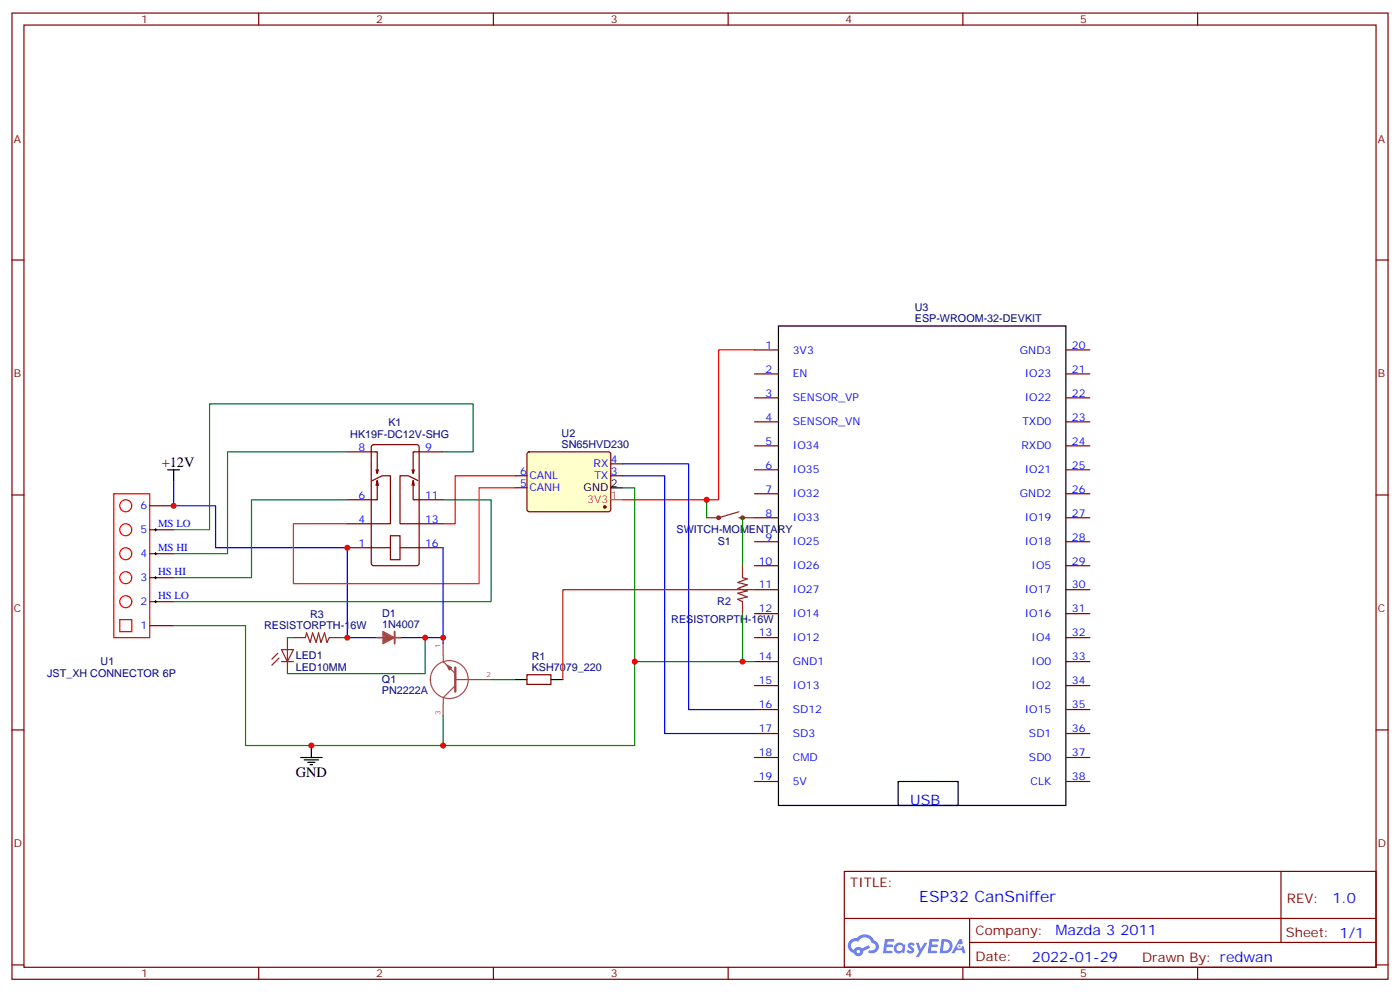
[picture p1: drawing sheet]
<svg xmlns="http://www.w3.org/2000/svg" width="412mm" height="292mm" viewBox="0 0 412 292" stroke-linecap="round" stroke-linejoin="round" font-family="sans-serif">
<g fill="none" stroke="#870000" stroke-width=".35">
<path d="M3.5 3.8h405.4v284.4h-405.4zM7.1 7.4h398.2v277.3h-398.2zM76.2 3.8v3.6M145.3 3.8v3.6M214.5 3.8v3.6M283.6 3.8v3.6M352.8 3.8v3.6M3.5 76.5h3.6M405.3 76.5h3.6M3.5 145.7h3.6M405.3 145.7h3.6M3.5 214.8h3.6"/>
<path d="M405.3 214.8h3.6M248.7 256.4h156.6v28.3h-156.6zM377.3 256.5v20.8M248.7 270.3h156.5M285.6 277.3h119.6M285.6 270.3v14.1M3.5 284h3.6M76.2 284.7v3.5M145.3 284.7v3.5M214.5 284.7v3.5M283.6 284.7v3.5M352.8 284.7v3.5"/>
<path d="M405.3 284h3.6"/>
</g>
<g fill="#5487ff">
<path d="M267.7 277.6a1.22 1.22 0 0 1 1.7 .3l-.4 .6a.47 .47 0 0 0-.3-.5 .47 .47 0 0 0-.5 .2l.1 .3a1.14 1.14 0 0 1 .8 1.7 1.14 1.14 0 0 1-1.9 0l-.2-.2 .5-.5 .7 .4a.29 .29 0 0 0 .3-.3 .29 .29 0 0 0-.2-.3 1.04 1.04 0 0 1-.6-1.7z"/>
<path d="M260.7 276.4h2.4l.3 .1-.2 .5-1.8 .1-.1 .9h1.5l.3 .3-.3 .4h-1.6l-.2 1.1h1.7l.2 .4-.2 .3h-2.6z"/>
<path d="M273.8 276.4h2.4l.3 .1-.1 .5-1.8 .1-.2 .9h1.6l.3 .3-.4 .4h-1.6l-.1 1.1h1.7l.2 .4-.2 .3h-2.6z"/>
<path d="M282.6 276.4h.7l.3 1.2-.6 .3a.69 .69 0 0 0-1 .3 .69 .69 0 0 0 .4 1 .69 .69 0 0 0 .9-.6l.5-.3 .6 2.2h-.8l-.2-.9h-1.8l-.5 .9h-.8z"/>
<path d="M269.8 277.4h.8l.6 1.9 1.1-1.9h.9l-2.6 4.2h-.8l.9-1.5z"/>
<path d="M277.4 276.4l-.6 4.1h1.3a2.11 2.11 0 0 0 2.5-2.1 2.11 2.11 0 0 0-2.5-2zM278.1 277.1a1.39 1.39 0 0 1 1.7 1.4 1.39 1.39 0 0 1-1.8 1.3h-.3z"/>
<path d="M263.7 278a1.54 1.54 0 0 0-.1 2.1 1.54 1.54 0 0 0 2.2 .2l.6 .2 .3-2.3-.2-.2-.4-.1a1.49 1.49 0 0 0-2.4 .1zM264 279a.94 .94 0 0 1 1.8 0 .94 .94 0 0 1-1.8 0z"/>
<path d="M250.4 276.7a2.18 2.18 0 0 0 1.1 3.8 1.44 1.44 0 0 0 1.6 .9 1.44 1.44 0 0 0 1.2-1.5l2-1-.5-.7-1.9 .9a1.47 1.47 0 0 0-2.4 .5 1.39 1.39 0 0 1-.7-2 1.39 1.39 0 0 1 2-.5 2.12 2.12 0 0 1 2.2-1.3 2.12 2.12 0 0 1 1.9 1.7 1.14 1.14 0 0 1 1.1 1.4 1.14 1.14 0 0 1-1.7 .8 .43 .43 0 0 0-.5 .3 .43 .43 0 0 0 .4 .5 1.98 1.98 0 0 0 2.5-1.2 1.98 1.98 0 0 0-1.2-2.5 3.1 3.1 0 0 0-5.3-.7l-.9 .1zM252.3 280a.55 .55 0 0 1 1.1 0 .55 .55 0 0 1-1.1 0z"/>
<circle cx="282.6" cy="278.5" r=".26"/>
</g>
<g fill="none" stroke="#870000" stroke-width=".35">
<path d="M102.3 133h8.8v6.3l-.3-1M109.6 131.1l.5-.3h12.7l.6 .5 .1 34.5-.5 .6-12.9 .1-.7-.5v-34.4zM111.5 138.3l-.4 1M121.4 138.3l.3 1M130.5 133h-8.8v6.3l.4-1M44.1 155.9h7.1M44.1 148.8h7.1M109.7 141.4l2.8-1.4h2.5v14.1h-12.7M110.8 142.8l.3-1.4v5.7h-8.8M111.1 141.4l.4 1.4M115 157.7h2.8v7h-2.8zM121.7 141.4l-.3 1.4"/>
<path d="M122.1 142.8l-.4-1.4v5.7h8.8M123.1 141.4l-2.8-1.4h-2.5v14.1h12.7M44.1 177.1h7.1M44.1 170h7.1M44.1 162.9h7.1M102.3 161.2h12.7M117.8 161.2h12.7M44.1 184.1h7.1"/>
</g>
<g fill="none" stroke="#f00" stroke-width=".35">
<path d="M33.5 145.3h10.6v42.3h-10.6zM35.3 182.4h3.5v3.5h-3.5z"/>
<circle cx="37" cy="155.9" r="1.76"/>
<circle cx="37" cy="148.8" r="1.76"/>
<circle cx="37" cy="177.1" r="1.76"/>
<circle cx="37" cy="162.9" r="1.76"/>
<circle cx="37" cy="170" r="1.76"/>
</g>
<path d="M49.4 138.3h3.5M51.2 138.3v3.5M91.7 219.4v3.5M88.5 222.9h6.4M89.6 223.6h4.2M90.7 224.3h2.1M91.4 225h.7" fill="none" stroke="#000" stroke-width=".35"/>
<path d="M102.3 133h-35.3v29.9h-15.8M130.5 133h8.8v-14.1h-77.6v37h-10.5M102.3 147.1h-28.2v22.9h-22.9M130.5 147.1h14.1v30h-93.4M51.2 184.1h21.1v35.3h58.2v-8.8" fill="none" stroke="#008700" stroke-width=".35"/>
<path d="M51.2 141.8v7h12.3v12.4h38.8v26.4h8.8" fill="none" stroke="#00f" stroke-width=".35"/>
<path d="M155.5 133.2l.4-.2h23.3l.5 .2 .2 .5v16.5l-.7 .4-23.5-.1-.5-.6v-16.2z" fill="#ffc" stroke="#870000" stroke-width=".35"/>
<path d="M179.9 147.1h3.5" fill="none" stroke="#c90" stroke-width=".35"/>
<path d="M179.9 143.5h3.5" fill="none" stroke="#000" stroke-width=".35"/>
<path d="M179.9 136.5h3.5M151.7 140h3.5M151.7 143.5h3.5M179.9 140h3.5" fill="none" stroke="#870000" stroke-width=".35"/>
<circle cx="178.2" cy="149.2" r=".35" fill="#630" stroke="#870000" stroke-width=".35"/>
<path d="M222.2 103h-10.5v44.1h-28.3M151.7 140h-17.6v14.1h-3.6M222.2 173.5h-56.4v26.5" fill="none" stroke="#f00" stroke-width=".35"/>
<path d="M151.7 143.5h-10.6v28.3h-54.7v-17.7h15.9" fill="none" stroke="#f30" stroke-width=".35"/>
<path d="M116.3 185.9v3.5" fill="none" stroke="#a64a4a" stroke-width=".56"/>
<g fill="none" stroke="#a64a4a" stroke-width=".35">
<path d="M111.1 187.6h3.5M112.8 185.9v.1M112.8 189.3v.1M114.7 187.6h3.5M130.5 189.4v3.5M130.6 192.9v1.8l3.5 3.5M134.1 200h10.5M130.5 207.1v3.5M134.1 201.8l-3.5 3.5v1.7"/>
<circle cx="132.3" cy="200" r="5.6"/>
</g>
<path d="M111.1 187.6h7M112.8 185.9l3.3 1.7-3.3 1.8M112.8 186v3.3M112.9 186.3l2.8 1.5-2.6 1.2v-2.5l2.1 1.4-1.9 .6 .1-1.6 1.2 1-.9 .2-.1-.7 .6 .5-.7 .3" fill="none" stroke="#a64a4a" stroke-width=".42"/>
<path d="M134.1 196.5v7" fill="none" stroke="#a64a4a" stroke-width=".71"/>
<path d="M131.6 195.8l1.5 .7-.8 .7z" fill="#a64a4a" stroke="#a64a4a" stroke-width=".35"/>
<path d="M183.4 136.5h19.4v72.3h19.4M183.4 140h12.4v75.9h26.4M130.5 161.2v26.4M118.2 187.6h12.3v1.8" fill="none" stroke="#00f" stroke-width=".35"/>
<path d="M229.3 95.9h84.7v141.1h-84.7zM151.7 200h3.5M162.3 200h3.5M264.6 230h17.6v7h-17.6z" fill="none" stroke="#000" stroke-width=".35"/>
<g fill="none" stroke="#870000" stroke-width=".35">
<path d="M222.2 103h7.1M222.2 110h7.1M222.2 117.1h7.1M314 103h7M314 110h7M314 117.1h7M222.2 124.1h7.1M222.2 131.2h7.1M222.2 138.3h7.1M314 124.1h7M314 131.2h7M314 138.3h7"/>
<path d="M222.2 145.3h7.1M222.2 152.4h7.1M222.2 159.4h7.1M314 145.3h7M314 152.4h7M314 159.4h7M222.2 166.5h7.1M222.2 173.5h7.1M314 166.5h7M314 173.5h7M155.2 198.6h7.1v2.8h-7.1zM222.2 180.6h7.1"/>
<path d="M222.2 187.6h7.1M222.2 194.7h7.1M314 180.6h7M314 187.6h7M314 194.7h7M222.2 201.8h7.1M222.2 208.8h7.1M222.2 215.9h7.1M314 201.8h7M314 208.8h7M314 215.9h7M222.2 222.9h7.1"/>
<path d="M222.2 230h7.1M314 222.9h7M314 230h7"/>
</g>
<path d="M183.4 143.5h3.6v51.2M208.1 147.1v5.3M218.7 152.4v14.1M84.7 187.6h1.7M100.5 187.6h1.8M125.2 187.6v10.6h-40.5M144.6 200h7.1M218.7 180.6v14.1M222.2 194.7h-35.2v24.7h-56.5" fill="none" stroke="#008700" stroke-width=".35"/>
<path d="M217.7 150.6l-6 1.8h-3.6M217.7 152.4h4.5M218.7 166.5v3.5l1.4 .4-2.8 1 2.8 .7-2.8 1.1 2.8 .7-2.8 .7 2.8 1-2.8 .8 1.4 .7v3.5M81.8 192.2l-1.7 1.8M82.2 193.6l-2.1 2.2M82.9 191.2h3.5l-1.7 3.5zM82.9 194.7h3.5M84.7 187.6v10.6M86.4 187.6h3.6l.3-1.4 1.1 2.9 .7-2.9 1 2.9 .7-2.9 .7 2.9 1.1-2.9 .7 2.9 .7-1.5h3.5" fill="none" stroke="#8c2424" stroke-width=".35"/>
<g fill="none" stroke="#8c2424" stroke-width=".71">
<circle cx="211.7" cy="152.4" r=".35"/>
<circle cx="218.7" cy="152.4" r=".35"/>
</g>
<path d="M45.5 155.9h.7M45.9 155.5v.7M45.5 177.1h.7M45.5 170h.7M45.5 162.9h.7M45.9 162.6v.7M45.9 169.7v.7M45.9 176.7v.7" fill="none" stroke="#000" stroke-width=".29"/>
<g fill="#c00">
<circle cx="51.2" cy="148.8" r=".88"/>
<circle cx="102.3" cy="161.2" r=".88"/>
<circle cx="130.5" cy="187.6" r=".88"/>
<circle cx="91.7" cy="219.4" r=".88"/>
<circle cx="130.5" cy="219.4" r=".88"/>
<circle cx="187" cy="194.7" r=".88"/>
<circle cx="208.1" cy="147.1" r=".88"/>
<circle cx="218.7" cy="194.7" r=".88"/>
<circle cx="125.2" cy="187.6" r=".88"/>
<circle cx="102.3" cy="187.6" r=".88"/>
</g>
<text font-size="4.6" fill="#00f" x="270.8" y="265.5">ESP32 CanSniffer</text>
<g font-size="4.2">
<text x="47.6" y="137.5">+12V</text>
<text x="87.1" y="228.6">GND</text>
</g>
<g font-size="4.2" fill="#00f">
<text x="268.1" y="237">USB</text>
<text x="392.5" y="265.7">1.0</text>
<text x="310.9" y="275.3">Mazda 3 2011</text>
<text x="304" y="283.1">2022-01-29</text>
</g>
<g font-size="3.9" fill="#800">
<text x="250.5" y="261">TITLE:</text>
<text x="379.1" y="265.7">REV:</text>
<text x="287.4" y="275.2">Company:</text>
<text x="378.7" y="275.8">Sheet: 1/1</text>
<text x="287.4" y="282.9">Date:</text>
<text x="336.4" y="283">Drawn By: redwan</text>
</g>
<g font-size="3.2" fill="#800">
<text x="41.6" y="6.8">1</text>
<text x="110.8" y="6.8">2</text>
<text x="179.9" y="6.8">3</text>
<text x="249.1" y="6.8">4</text>
<text x="318.2" y="6.8">5</text>
<text x="4.1" y="41.9">A</text>
<text x="405.9" y="41.9">A</text>
<text x="4.1" y="111.1">B</text>
<text x="405.9" y="111.1">B</text>
<text x="4.1" y="180.2">C</text>
<text x="405.9" y="180.2">C</text>
<text x="4.1" y="249.4">D</text>
<text x="405.9" y="249.4">D</text>
<text x="41.6" y="287.7">1</text>
<text x="110.8" y="287.7">2</text>
<text x="179.9" y="287.7">3</text>
<text x="249.1" y="287.7">4</text>
<text x="318.2" y="287.7">5</text>
</g>
<g font-size="3.2" fill="#000080">
<text x="269.5" y="94.9">ESP-WROOM-32-DEVKIT</text>
<text x="269.5" y="91.6">U3</text>
<text x="114.4" y="125.3">K1</text>
<text x="103.2" y="128.8">HK19F-DC12V-SHG</text>
<text x="165.4" y="131.9">SN65HVD230</text>
<text x="165.4" y="128.6">U2</text>
<text x="199.3" y="157">SWITCH-MOMENTARY</text>
<text x="211.4" y="160.5">S1</text>
<text x="211.3" y="178.2">R2</text>
<text x="77.8" y="185.2">RESISTORPTH-16W</text>
<text x="91.3" y="181.9">R3</text>
<text x="112.5" y="184.8">1N4007</text>
<text x="112.5" y="181.6">D1</text>
<text x="197.7" y="183.5">RESISTORPTH-16W</text>
<text x="29.6" y="195.8">U1</text>
<text x="87.1" y="197.3">LED10MM</text>
<text x="87.1" y="194">LED1</text>
<text x="156.6" y="197.5">KSH7079_220</text>
<text x="156.6" y="194.3">R1</text>
<text x="13.9" y="199.3">JST_XH CONNECTOR 6P</text>
<text x="112.5" y="201.1">Q1</text>
<text x="112.5" y="204.3">PN2222A</text>
</g>
<g font-size="3.2" fill="#00f">
<text x="225.5" y="102.6">1</text>
<text x="233.5" y="104">3V3</text>
<text x="300.4" y="104">GND3</text>
<text x="315.7" y="102.6">20</text>
<text x="225.5" y="109.7">2</text>
<text x="233.5" y="111.1">EN</text>
<text x="301.9" y="111.1">IO23</text>
<text x="315.7" y="109.7">21</text>
<text x="225.5" y="116.7">3</text>
<text x="233.5" y="118.1">SENSOR_VP</text>
<text x="301.9" y="118.1">IO22</text>
<text x="315.7" y="116.7">22</text>
<text x="225.5" y="123.8">4</text>
<text x="233.5" y="125.2">SENSOR_VN</text>
<text x="301.1" y="125.2">TXD0</text>
<text x="315.7" y="123.8">23</text>
<text x="225.5" y="130.8">5</text>
<text x="315.7" y="130.8">24</text>
<text x="105.6" y="132.6">8</text>
<text x="125.2" y="132.6">9</text>
<text x="174.8" y="137.5">RX</text>
<text x="179.9" y="136.1">4</text>
<text x="225.5" y="137.9">6</text>
<text x="233.5" y="132.3">IO34</text>
<text x="300.9" y="132.3">RXD0</text>
<text x="315.7" y="137.9">25</text>
<text x="153.2" y="143.2">5</text>
<text x="153.2" y="139.7">6</text>
<text x="155.9" y="141.1">CANL</text>
<text x="175.1" y="141.1">TX</text>
<text x="179.9" y="139.7">3</text>
<text x="233.5" y="139.3">IO35</text>
<text x="301.9" y="139.3">IO21</text>
<text x="41.4" y="149.9">6</text>
<text x="105.6" y="146.7">6</text>
<text x="125.2" y="146.7">11</text>
<text x="155.9" y="144.6">CANH</text>
<text x="225.5" y="145">7</text>
<text x="233.5" y="146.4">IO32</text>
<text x="300.4" y="146.4">GND2</text>
<text x="315.7" y="145">26</text>
<text x="46.6" y="155">MS LO</text>
<text x="105.6" y="153.8">4</text>
<text x="125.2" y="153.8">13</text>
<text x="225.5" y="152">8</text>
<text x="233.5" y="153.4">IO33</text>
<text x="301.9" y="153.4">IO19</text>
<text x="315.7" y="152">27</text>
<text x="41.4" y="157">5</text>
<text x="105.6" y="160.8">1</text>
<text x="125.2" y="160.8">16</text>
<text x="225.5" y="159.1">9</text>
<text x="233.5" y="160.5">IO25</text>
<text x="301.9" y="160.5">IO18</text>
<text x="315.7" y="159.1">28</text>
<text x="41.4" y="164">4</text>
<text x="46.6" y="162.1">MS HI</text>
<text x="223.5" y="166.1">10</text>
<text x="233.5" y="167.5">IO26</text>
<text x="303.9" y="167.5">IO5</text>
<text x="315.7" y="166.1">29</text>
<text x="41.4" y="171.1">3</text>
<text x="46.6" y="169.1">HS HI</text>
<text x="223.5" y="173.2">11</text>
<text x="315.7" y="173.2">30</text>
<text x="41.4" y="178.1">2</text>
<text x="46.6" y="176.2">HS LO</text>
<text x="233.5" y="174.6">IO27</text>
<text x="301.9" y="174.6">IO17</text>
<text x="41.4" y="185.2">1</text>
<text x="223.5" y="180.2">12</text>
<text x="233.5" y="181.6">IO14</text>
<text x="301.9" y="181.6">IO16</text>
<text x="315.7" y="180.2">31</text>
<text x="223.5" y="187.3">13</text>
<text x="233.5" y="188.7">IO12</text>
<text x="303.9" y="188.7">IO4</text>
<text x="315.7" y="187.3">32</text>
<text x="223.5" y="194.3">14</text>
<text x="233.5" y="195.8">GND1</text>
<text x="303.9" y="195.8">IO0</text>
<text x="315.7" y="194.3">33</text>
<text x="223.5" y="201.4">15</text>
<text x="233.5" y="202.8">IO13</text>
<text x="303.9" y="202.8">IO2</text>
<text x="315.7" y="201.4">34</text>
<text x="223.5" y="208.5">16</text>
<text x="233.5" y="209.9">SD12</text>
<text x="301.9" y="209.9">IO15</text>
<text x="315.7" y="208.5">35</text>
<text x="223.5" y="215.5">17</text>
<text x="315.7" y="215.5">36</text>
<text x="233.5" y="216.9">SD3</text>
<text x="303.1" y="216.9">SD1</text>
<text x="223.5" y="222.6">18</text>
<text x="233.5" y="224">CMD</text>
<text x="303.1" y="224">SD0</text>
<text x="315.7" y="222.6">37</text>
<text x="223.5" y="229.6">19</text>
<text x="233.5" y="231">5V</text>
<text x="303.6" y="231">CLK</text>
<text x="315.7" y="229.6">38</text>
</g>
<g font-size="3.2">
<text x="179.9" y="143.2">2</text>
<text x="171.9" y="144.6">GND</text>
</g>
<g font-size="3.2" fill="#c90">
<text x="173" y="148.1">3V3</text>
<text x="179.9" y="146.7">1</text>
</g>
<g font-size="2.1" fill="#a54b4b">
<text x="129.8" y="190.8" transform="rotate(-90 129.8 190.8)">1</text>
<text x="143.3" y="199.3">2</text>
<text x="129.8" y="210.5" transform="rotate(-90 129.8 210.5)">3</text>
</g>
</svg>
